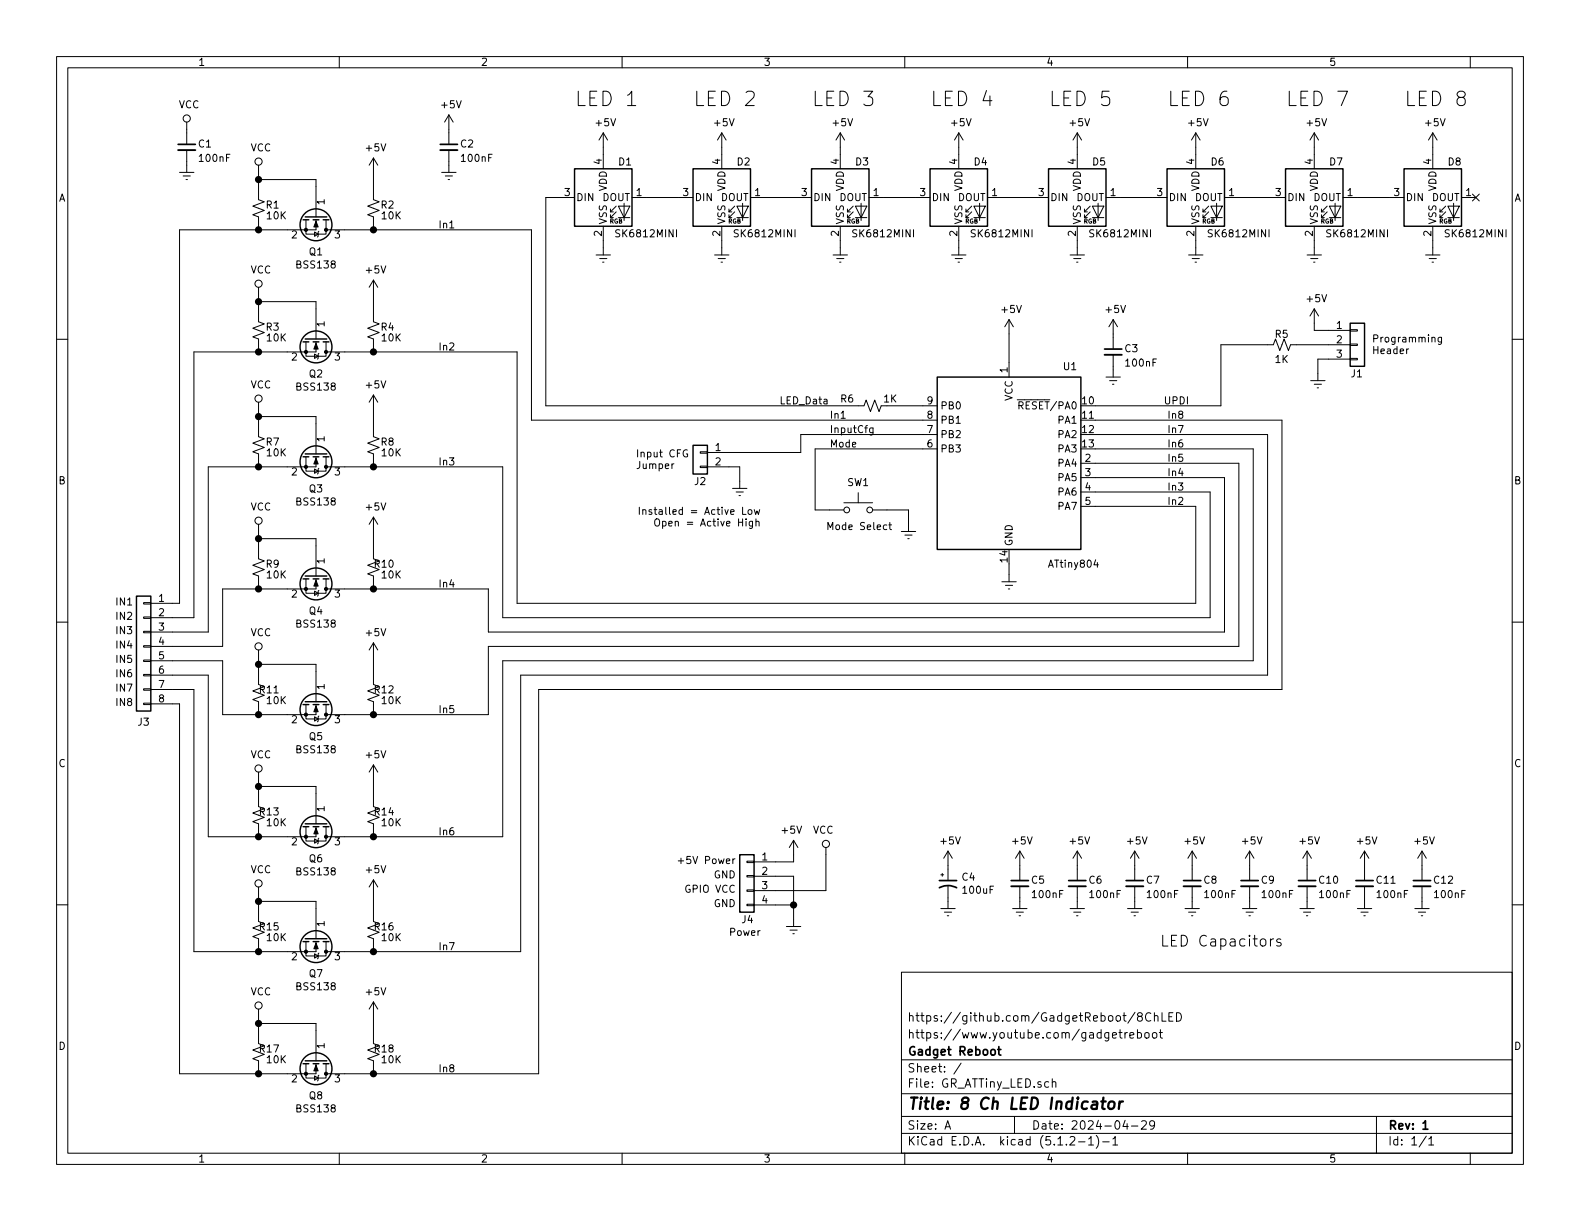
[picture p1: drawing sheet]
<svg xmlns="http://www.w3.org/2000/svg" width="279mm" height="216mm" viewBox="0 0 279 216" stroke-linecap="round" stroke-linejoin="round" font-family="sans-serif">
<g fill="none" stroke="#000" stroke-width=".18">
<path d="M10 10h259.4v195.9h-259.4zM12 12h255.4v191.9h-255.4zM60 10v2M110 10v2M111 18.7h1.4M160 10v2M210 10v2M260 10v2M31.7 30.5h2.6M32.4 31.1h1.3M32.9 31.8h.2M33 21.6v3.9"/>
<path d="M33 26.5v4M45.7 29.2v6.1l1 .4-2 .7 2 .8-2 .8 1 .4v2.2M45.7 31.8h10.2v6.6M54.1 38.9v2.5h3.6v-.8M55.9 38.9v1.7h-24.2v66.1h-5M57.7 38.9v1.7M66 27.9v7.4l1.1 .4-2.1 .7 2.1 .8-2.1 .8 1 .4v2.2M66 27.9l-.7 1.3M66 27.9l.8 1.3M78.1 30.5h2.5M78.7 31.1h1.3M79.2 31.8h.3"/>
<path d="M79.4 20.3v5.2M79.4 26.5v4M79.4 20.3l-.8 1.3M79.4 20.3l.7 1.3M101.6 34.9h-5.1v36.9h56.3l.4-1.1 .7 2.1 .8-2.1 .7 2.1 .4-1h9.9M106.7 23.5v6.3M106.7 23.5l-.8 1.3M106.7 23.5l.7 1.3M107.9 37.5h.6M109 37.5l-1.1 1v-.5M109 36.4l-1.1 1.1v-.5M109.3 36.4h2.1l-1 2.1z"/>
<path d="M109.3 38.5h2.1M110.4 35.9v3.1M111.8 34.9h10.8M127.6 23.5v6.3M127.6 23.5l-.7 1.3M127.6 23.5l.8 1.3M128.9 37.5h.5M129.9 37.5l-1 1v-.5M129.9 36.4l-1 1.1v-.5M130.3 36.4h2l-1 2.1zM130.3 38.5h2M131.3 35.9v3.1"/>
<path d="M132.7 34.9h10.8M148.6 23.5v6.3M148.6 23.5l-.8 1.3M148.6 23.5l.8 1.3M149.9 37.5h.5M150.9 37.5l-1 1v-.5M150.9 36.4l-1 1.1v-.5M151.3 36.4h2l-1 2.1zM151.3 38.5h2M152.3 35.9v3.1M153.7 34.9h10.8M169.5 23.5v6.3"/>
<path d="M169.5 23.5l-.7 1.3M169.5 23.5l.8 1.3M170.8 37.5h.5M171.8 37.5l-1 1v-.5M171.8 36.4l-1 1.1v-.5M172.2 36.4h2l-1 2.1zM172.2 38.5h2M173.2 35.9v3.1M174.6 34.9h10.8M190.5 23.5v6.3M190.5 23.5l-.8 1.3M190.5 23.5l.8 1.3"/>
<path d="M191.8 37.5h.5M192.8 37.5l-1 1v-.5M192.8 36.4l-1 1.1v-.5M193.2 36.4h2l-1 2.1zM193.2 38.5h2M194.2 35.9v3.1M195.6 34.9h10.8M211.5 23.5v6.3M211.5 23.5l-.8 1.3M211.5 23.5l.7 1.3M212.7 37.5h.5M213.7 37.5l-1 1v-.5"/>
<path d="M213.7 36.4l-1 1.1v-.5M214.1 36.4h2.1l-1.1 2.1zM214.1 38.5h2.1M215.1 35.9v3.1M216.5 34.9h10.8M232.4 23.5v6.3M232.4 23.5l-.8 1.3M232.4 23.5l.8 1.3M233.7 37.5h.5M234.7 37.5l-1 1v-.5M234.7 36.4l-1 1.1v-.5M235.1 36.4h2l-1 2.1z"/>
<path d="M235.1 38.5h2M236.1 35.9v3.1M237.5 34.9h10.8M253.4 23.5v6.3M253.4 23.5l-.8 1.3M253.4 23.5l.7 1.3M254.6 37.5h.5M255.7 37.5l-1.1 1v-.5M255.7 36.4l-1.1 1.1v-.5M256 36.4h2.1l-1.1 2.1zM256 38.5h2.1M257 35.9v3.1"/>
<path d="M258.4 34.9h2.6M260.4 34.3l1.2 1.2M261.6 34.3l-1.2 1.2M10 60h2M45.7 50.8v6.1l1 .4-2 .7 2 .8-2 .8 1 .3v2.3M45.7 53.3h10.2v6.6M55.6 41l.7 .4-.7 .4zM56.4 40.9l-.1 .1v.8l-.2 .1M57.7 40.6h36.3v33.7h71.7M66 49.5v7.4l1.1 .4-2.1 .7 2.1 .8-2.1 .8 1 .3v2.3M66 49.5l-.7 1.3M66 49.5l.8 1.3"/>
<path d="M79.5 40.3h.8M105.4 45.1h2.5M106 45.7h1.3M106.6 46.4h.2M106.7 40v5.1M126.4 45.1h2.5M127 45.7h1.3M127.5 46.4h.3M127.6 40v5.1M147.3 45.1h2.6M148 45.7h1.2M148.5 46.4h.2"/>
<path d="M148.6 40v5.1M168.3 45.1h2.5M168.9 45.7h1.3M169.4 46.4h.3M169.5 40v5.1M178.4 56.5v10.2M178.4 56.5l-.7 1.3M178.4 56.5l.8 1.3M189.2 45.1h2.6M189.9 45.7h1.2M190.4 46.4h.2M190.5 40v5.1"/>
<path d="M196.8 56.5v5.2M196.8 56.5l-.7 1.3M196.8 56.5l.8 1.3M210.2 45.1h2.5M210.8 45.7h1.3M211.3 46.4h.3M211.5 40v5.1M231.1 45.1h2.6M231.8 45.7h1.2M232.3 46.4h.2M232.4 54.6v3.8h6.4M232.4 54.6l-.8 1.3"/>
<path d="M232.4 40v5.1M232.4 54.6l.8 1.3M238.8 58.3h1.2v.2h-1.2zM252.1 45.1h2.5M252.7 45.7h1.3M253.2 59.8l.2-.2 .3 .1 .1 .8M253.2 46.4h.3M253.4 40v5.1M254.9 59.6v1.1l-.2 .2-.3-.1M254.9 59.7l-.3-.1-.3 .3 .1 .5h.5M267.4 60h2M45.7 71.1v6.1l1 .4-2 .8 2 .7-2 .8 1 .4v2.3"/>
<path d="M45.7 73.7h10.2v6.6M54.1 60.5v2.5h3.6v-.8M55.6 62.6l.7 .4-.7 .4zM55.9 60.5v1.7h-21.6v47h-7.6M56.4 62.5l-.1 .1v.8l-.2 .1M57.7 62.2h33.7v44.5h120.1v-17.2h-20.4M57.7 60.5v1.7M66 69.9v7.3l1.1 .4-2.1 .8 2.1 .7-2.1 .8 1 .4v2.3M66 69.9l-.7 1.2M66 69.9l.8 1.2M121.5 79.6a.59 .59 0 0 0-.7 .6 .59 .59 0 0 0 .7 .5l.1-.4h-.2M123.8 79.9h1.3v.2h-1.3z"/>
<path d="M148.7 74h.8M154.4 75.7v1l-.3 .2h-.3M154.4 75.7h-.4l-.2 .2 .1 .6h.5M165.7 79.4h-21.6v10.8h5.1M165.7 76.8h-24.1v3.2h-16.5M179.9 70.7h1.3M180.2 71.7l.7-.1v-.4l-.7-.2v1.3M193.7 79.4h27.9v37.4h-132.7v31.2h-31.2M193.7 76.8h30.5v42.6h-132.1v48.9h-34.4M193.7 74.3h33v47.6h-131.5v68h-37.5M195.6 66.7h2.5M196.2 67.3h1.3"/>
<path d="M196.7 67.9h.3M196.8 62.7v4M231.8 67.3h2.5M232.4 67.9h1.3M232.9 68.6h.3M238.8 63.4h1.2v.2h-1.2zM238.8 60.8h1.2v.3h-1.2zM238.8 61h-10.6l-.4 1-.7-2.1-.8 2.1-.7-2.1-.4 1.1h-9.3v10.8h-22.2M238.8 63.5h-5.8v3.8M249.1 61.7l-.4 .2M45.7 92.7v6.1l1 .4-2 .7 2 .8-2 .8 1 .4v2.2M45.7 95.3h10.2v6.6"/>
<path d="M54.1 80.8v2.5h3.6v-.7M55.6 82.9l.7 .4-.7 .4zM55.9 80.8v1.8h-19.1v29.2h-10.1M56.4 82.8l-.1 .1v.8l-.2 .1M57.7 82.6h31.2v26.6h125.1v-22.2h-22.9M57.7 80.8v1.8M66 91.4v7.4l1.1 .4-2.1 .7 2.1 .8-2.1 .8 1 .4v2.2M66 91.4l-.7 1.3M66 91.4l.8 1.3M113.1 89.7v1.3M113.7 90.2l.1-.1 .3 .1 .1 .8M113.7 90.1v.9"/>
<path d="M115.2 90.2l-.3-.1-.1 .2v.2l.4 .1v.3h-.4M115.8 91.9l.3-.2a.45 .45 0 0 1 .5 .5v.4l-.1 .4h-.5a.92 .92 0 0 1-.2-1.1zM117.2 92.2h.3l.3 .2-.1 .6h-.5M117.2 92.2v1.2M119.2 82l-.3 .1-.1 .1M123.8 82.4h1.3v.3h-1.3zM125.1 82.6h5.7v3.8M129.5 86.4h2.6M130.2 87h1.2M130.7 87.6h.2M133.4 90.1l.2 .9 .3-.7 .2 .7 .2-.9M133.7 92.3l.2-.1h.3v.8"/>
<path d="M149.2 88.9h5.1M151.8 87.1v1.8M154.3 90.2h6.4v3.8M156.8 92.9l-.3-.1-.3 .2 .1 .6h.5M157.2 92.8h.5M157.4 92.4v1.1l.3 .1M159.4 94h2.5M160 94.6h1.3M160.5 95.3h.3M178.4 99.7v3.2M191.1 81.9h28v32.4h-132.7v12.1h-28.7M191.1 84.5h25.4v27.3h-130.1v-7.7h-28.7"/>
<path d="M193.8 99l-.4 .9h.8M10 110h2M25.4 119.3h1.3v.2h-1.3zM25.4 116.7h1.3v.3h-1.3zM25.4 114.2h1.3v.2h-1.3zM25.4 111.6h1.3v.3h-1.3zM25.4 109.1h1.3v.2h-1.3zM25.4 106.6h1.3v.2h-1.3zM26.7 116.8h12.7v9.6h16.5v-1.8M26.7 119.4h10.1v28.6h19.1v-1.8M45.7 114.9v6.1l1 .4-2 .8 2 .7-2 .8 1 .4v2.3M45.7 117.5h10.2v6.6"/>
<path d="M54.1 102.4v2.5h3.6v-.8M55.6 104.5l.7 .4-.7 .4zM55.9 102.4v1.7h-16.5v10.2h-12.7M56.4 104.4l-.1 .1v.8l-.2 .1M57.7 102.4v1.7M66 113.7v7.3l1.1 .4-2.1 .8 2.1 .7-2.1 .8 1 .4v2.3M66 113.7l-.7 1.2M66 113.7l.8 1.2M177.2 102.9h2.5M177.8 103.5h1.3M178.3 104.1h.3M267.4 110h2"/>
<path d="M25.4 124.3h1.3v.3h-1.3zM25.4 121.8h1.3v.2h-1.3zM26.7 121.9h7.6v46.4h21.6v-1.8M26.7 124.5h5v65.4h24.2v-1.8M45.7 136.5v6.1l1 .4-2 .8 2 .7-2 .8 1 .4v2.3M45.7 139.1h10.2v6.6M54.1 124.6v2.5h3.6v-.7M55.6 126.7l.7 .4-.7 .4zM56.4 126.6l-.1 .1v.8l-.2 .1M57.7 124.6v1.8M66 135.3v7.3l1.1 .4-2.1 .8 2.1 .7-2.1 .8 1 .4v2.3M66 135.3l-.7 1.2"/>
<path d="M66 135.3l.8 1.2M10 160h2M45.7 156.8v6.1l1 .4-2 .8 2 .7-2 .8 1 .4v2.3M45.7 159.4h10.2v6.6M54.1 146.2v2.5h3.6v-.7M55.6 148.3l.7 .4-.7 .4zM56.4 148.2l-.1 .1v.8l-.2 .1M57.7 146.2v1.8M66 155.6v7.3l1.1 .4-2.1 .8 2.1 .7-2.1 .8 1 .4v2.3M66 155.6l-.7 1.2M66 155.6l.8 1.2M119.9 152.2h1"/>
<path d="M120.4 151.7v1M132.1 159.9h1.2v.2h-1.2zM132.1 157.4h1.2v.2h-1.2zM132.1 154.8h1.2v.3h-1.2zM132.1 152.3h1.2v.2h-1.2zM133.3 154.9h7v8.9M140.3 148.6v3.8h-7M140.3 148.6l.8 1.3M140.3 148.6l-.7 1.3M146 149.9v7.6h-12.7M166.4 154.7h.5M166.6 154.4v.5"/>
<path d="M167.6 150.5v5.2M167.6 156.7v4M167.6 150.5l-.7 1.3M167.6 150.5l.8 1.3M180.3 150.5v5.2M180.3 156.7v4M180.3 150.5l-.7 1.3M180.3 150.5l.8 1.3M190.5 150.5v5.2M190.5 156.7v4M190.5 150.5l-.8 1.3M190.5 150.5l.8 1.3"/>
<path d="M200.7 150.5v5.2M200.7 156.7v4M200.7 150.5l-.8 1.3M200.7 150.5l.7 1.3M210.8 150.5v5.2M210.8 156.7v4M210.8 150.5l-.7 1.3M210.8 150.5l.8 1.3M221 150.5v5.2M221 156.7v4M221 150.5l-.8 1.3M221 150.5l.7 1.3"/>
<path d="M231.1 150.5v5.2M231.1 156.7v4M231.1 150.5l-.7 1.3M231.1 150.5l.8 1.3M241.3 150.5v5.2M241.3 156.7v4M241.3 150.5l-.8 1.3M241.3 150.5l.8 1.3M251.5 150.5v5.2M251.5 156.7v4M251.5 150.5l-.8 1.3M251.5 150.5l.7 1.3"/>
<path d="M267.4 160h2M45.7 178.4v6.1l1 .4-2 .8 2 .7-2 .8 1 .4v2.3M54.1 166.5v2.5h3.6v-.7M55.6 168.7l.7 .3-.7 .4zM56.4 168.5l-.1 .2v.7l-.2 .1M57.7 166.5v1.8M66 177.2v7.3l1.1 .4-2.1 .8 2.1 .7-2.1 .8 1 .4v2.3M66 177.2l-.7 1.2M66 177.2l.8 1.2M133.3 160h7M139.1 163.8h2.5M139.7 164.5h1.3"/>
<path d="M140.2 165.1h.3M159.4 171.9h108v32h-108zM166.4 160.7h2.5M167 161.3h1.3M167.5 161.9h.3M179.1 160.7h2.5M179.7 161.3h1.3M180.2 161.9h.3M189.2 160.7h2.6M189.9 161.3h1.2M190.4 161.9h.2M199.4 160.7h2.5"/>
<path d="M200 161.3h1.3M200.5 161.9h.3M200.7 179l-1.3 1.9M201.4 179.7l-.3-.3 .1-.2 .2-.1h.5l.1 .2-.1 .3-.6 .2a.48 .48 0 0 0-.1 .6l.2 .2 .5-.2a.48 .48 0 0 0 0-.6l-.2-.1M203.5 179.2a.7 .7 0 0 0-.9 .2 .7 .7 0 0 0 .1 1 .55 .55 0 0 0 .8 0M204.1 179.7l.2-.1 .4 .1 .1 .9M204.1 179.1v1.5M205.5 179.1v1.5h.7M206.7 179.8h.5M207.4 179.1h-.7v1.5h.7M208.1 179.1a.76 .76 0 0 1 .8 .7 .76 .76 0 0 1-.8 .8zM209.5 160.7h2.6"/>
<path d="M210.2 161.3h1.3M210.7 161.9h.2M219.7 160.7h2.5M220.3 161.3h1.3M220.9 161.9h.2M224.7 166v1.3M225.2 166l-.3 .1-.2 .3M226.5 166.1l-.5-.1-.2 .3 .1 .2 .6 .3v.4l-.2 .1-.5-.1M229.9 160.7h2.5M230.5 161.3h1.3M231 161.9h.3M240 160.7h2.6"/>
<path d="M240.7 161.3h1.2M241.2 161.9h.2M250.2 160.7h2.5M250.8 161.3h1.3M251.3 161.9h.3M45.7 181h10.2v6.6M54.1 188.1v2.5h3.6v-.7M55.6 190.2l.7 .4-.7 .4zM56.4 190.1l-.1 .1v.8l-.2 .1M57.7 188.1v1.8M159.4 197.4h108M159.4 193.4h108"/>
<path d="M159.4 187.4h108M167.1 199.7l.5-1.5 .5 1.5M167.2 199.2h.8M170 188l-1.3 1.9M179.4 197.4v3M186.1 191.4l.2-.1h.4v1M186.1 190.8v1.5M196.7 183.1l.7-.2v-.2l-.5-.1-.2 .2 .1 .7h.6M197.9 182.6h.5M198.1 182.1v1.3l.3 .2M198.9 182.6v1M199 198.1l-.4 1.1h.9"/>
<path d="M199.3 198.7v1M199.4 182.6l-.3 .1-.2 .2M199.8 183.1l.7-.2-.1-.2-.4-.1-.2 .2v.7h.6M200.1 199.1h1.1M201.1 182.7l.5-.1 .3 .3-.1 .5-.2 .2-.5-.1M201.1 182.1v1.5M201.9 198.3l.2-.1h.3l.3 .1v.3v.2l-.9 .9h.9M202.5 182.7l.2-.1 .4 .1v.7l-.2 .2-.4-.2zM203.9 182.7l.2-.1 .4 .1v.7l-.2 .2-.4-.2zM204.2 198.8l-.3 .3h-.3l-.3-.3v-.3l.2-.3h.4l.2 .1a1.13 1.13 0 0 1-.2 1.3l-.4 .1M205 182.6h.6M205.2 182.1v1.3l.4 .2"/>
<path d="M243.4 197.4v6.5M60 203.9v2M110 203.9v2M159.4 200.4h108M160 203.9v2M189.2 201.1l.2-.1h.4l.2 .1 .1 .3-.1 .2-.8 .9h.9M190.7 201.9h1.2M192.5 201.4l.4-.4v1.5M192.5 202.5h.9M193.9 200.8a1.71 1.71 0 0 1 0 2.2M195 201.9h1.1M196.8 201.4l.4-.4v1.5"/>
<path d="M196.8 202.5h.8M210 203.9v2M252.2 200.9l-1.2 1.9M252.7 201.4l.4-.4v1.5M252.7 202.5h.8M260 203.9v2"/>
<circle cx="33" cy="21" r=".63"/>
<circle cx="45.7" cy="28.6" r=".63"/>
<circle cx="45.7" cy="50.2" r=".63"/>
<circle cx="45.7" cy="70.5" r=".63"/>
<circle cx="45.7" cy="92.1" r=".63"/>
<circle cx="149.7" cy="90.2" r=".51"/>
<circle cx="153.8" cy="90.2" r=".51"/>
<circle cx="45.7" cy="114.3" r=".63"/>
<circle cx="45.7" cy="135.9" r=".63"/>
<circle cx="45.7" cy="156.2" r=".63"/>
<circle cx="146" cy="149.2" r=".63"/>
<circle cx="45.7" cy="177.8" r=".63"/>
</g>
<g fill="none" stroke="#000" stroke-width=".3">
<path d="M31.5 25.5h3M77.9 25.5h3M195.3 61.7h3.1M166.1 157a3.2 3.2 0 0 1 3.1 0M166.1 155.7h3.1M178.8 155.7h3.1M189 155.7h3M199.1 155.7h3.1M209.3 155.7h3M219.5 155.7h3M229.6 155.7h3.1M239.8 155.7h3"/>
<path d="M249.9 155.7h3.1M176.4 185.6h.6M176.6 185.1v1.3l.4 .2M251.6 198.6l.5-.4v1.5M251.6 199.7h.9"/>
</g>
<path d="M194.7 194.8h.8M195.1 194.1l-.2 1.7 .1 .2 .4 .1M196.3 194.8a.54 .54 0 0 1 .8 .3l-.1 .6a.56 .56 0 0 1-.5 .4 .56 .56 0 0 1-.5-.4v-.6zM198 194.8l-.2 1.3M198.6 194.8a.55 .55 0 0 0-.7 .3" fill="none" stroke="#000" stroke-width=".41"/>
<g fill="none" stroke="#000" stroke-width=".25">
<path d="M53.6 38.9h1M54 38.4h3.8M55.4 38.9h1M57.1 38.9h1.1M101.6 29.8h10.2v10.2h-10.2zM122.6 29.8h10.1v10.2h-10.1zM143.5 29.8h10.2v10.2h-10.2zM164.5 29.8h10.1v10.2h-10.1zM185.4 29.8h10.2v10.2h-10.2zM206.4 29.8h10.1v10.2h-10.1zM227.3 29.8h10.2v10.2h-10.2zM248.3 29.8h10.1v10.2h-10.1z"/>
<path d="M54 59.9h3.8M238.8 57.2h2.5v7.6h-2.5zM53.6 60.5h1M55.4 60.5h1M57.1 60.5h1.1M122.6 78.7h2.5v5.1h-2.5zM165.7 66.7h25.4v30.5h-25.4zM53.6 80.8h1M54 80.3h3.8M55.4 80.8h1M57.1 80.8h1.1M24.1 105.4h2.6v20.3h-2.6z"/>
<path d="M53.6 102.4h1M54 101.9h3.8M55.4 102.4h1M57.1 102.4h1.1M53.6 124.6h1M54 124.1h3.8M55.4 124.6h1M57.1 124.6h1.1M53.6 146.2h1M54 145.7h3.8M55.4 146.2h1M57.1 146.2h1.1"/>
<path d="M130.8 151.1h2.5v10.2h-2.5zM53.6 166.5h1M54 166h3.8M55.4 166.5h1M57.1 166.5h1.1M53.6 188.1h1M54 187.6h3.8M55.4 188.1h1M57.1 188.1h1.1"/>
<circle cx="55.9" cy="39.8" r="2.82"/>
<circle cx="55.9" cy="61.3" r="2.82"/>
<circle cx="55.9" cy="81.7" r="2.82"/>
<circle cx="55.9" cy="103.3" r="2.82"/>
<circle cx="55.9" cy="125.5" r="2.82"/>
<circle cx="55.9" cy="147.1" r="2.82"/>
<circle cx="55.9" cy="167.4" r="2.82"/>
<circle cx="55.9" cy="189" r="2.82"/>
</g>
<path d="M31.5 26.5h3M77.9 26.5h3M195.3 62.7h3.1M178.8 156.7h3.1M189 156.7h3M199.1 156.7h3.1M209.3 156.7h3M219.5 156.7h3M229.6 156.7h3.1M239.8 156.7h3M249.9 156.7h3.1" fill="none" stroke="#000" stroke-width=".33"/>
<g fill="#000" stroke="#000" stroke-width=".18">
<path d="M55.9 39.1l.4 1h-.8zM55.9 60.7l.4 1h-.8zM55.9 81l.4 1h-.8zM55.9 102.6l.4 1h-.8zM55.9 124.8l.4 1.1h-.8zM55.9 146.4l.4 1h-.8zM55.9 166.8l.4 1h-.8zM55.9 188.3l.4 1.1h-.8z"/>
<circle cx="54.1" cy="40.6" r=".28"/>
<circle cx="57.7" cy="40.6" r=".28"/>
<circle cx="54.1" cy="62.2" r=".28"/>
<circle cx="57.7" cy="62.2" r=".28"/>
<circle cx="54.1" cy="82.6" r=".28"/>
<circle cx="57.7" cy="82.6" r=".28"/>
<circle cx="54.1" cy="104.1" r=".28"/>
<circle cx="57.7" cy="104.1" r=".28"/>
<circle cx="54.1" cy="126.4" r=".28"/>
<circle cx="57.7" cy="126.4" r=".28"/>
<circle cx="54.1" cy="148" r=".28"/>
<circle cx="57.7" cy="148" r=".28"/>
<circle cx="54.1" cy="168.3" r=".28"/>
<circle cx="57.7" cy="168.3" r=".28"/>
<circle cx="54.1" cy="189.9" r=".28"/>
<circle cx="57.7" cy="189.9" r=".28"/>
</g>
<g fill="#000" stroke="#000" stroke-width=".25">
<circle cx="45.7" cy="31.8" r=".51"/>
<circle cx="45.7" cy="40.6" r=".51"/>
<circle cx="45.7" cy="53.3" r=".51"/>
<circle cx="66" cy="40.6" r=".51"/>
<circle cx="45.7" cy="62.2" r=".51"/>
<circle cx="45.7" cy="73.7" r=".51"/>
<circle cx="66" cy="62.2" r=".51"/>
<circle cx="45.7" cy="95.3" r=".51"/>
<circle cx="45.7" cy="82.6" r=".51"/>
<circle cx="66" cy="82.6" r=".51"/>
<circle cx="45.7" cy="104.1" r=".51"/>
<circle cx="45.7" cy="117.5" r=".51"/>
<circle cx="66" cy="104.1" r=".51"/>
<circle cx="45.7" cy="126.4" r=".51"/>
<circle cx="45.7" cy="139.1" r=".51"/>
<circle cx="66" cy="126.4" r=".51"/>
<circle cx="45.7" cy="159.4" r=".51"/>
<circle cx="45.7" cy="148" r=".51"/>
<circle cx="66" cy="148" r=".51"/>
<circle cx="45.7" cy="168.3" r=".51"/>
<circle cx="66" cy="168.3" r=".51"/>
<circle cx="140.3" cy="160" r=".51"/>
<circle cx="45.7" cy="181" r=".51"/>
<circle cx="45.7" cy="189.9" r=".51"/>
<circle cx="66" cy="189.9" r=".51"/>
</g>
<g font-size="3.5">
<text x="101.6" y="18.8">LED 1</text>
<text x="122.6" y="18.8">LED 2</text>
<text x="143.5" y="18.8">LED 3</text>
<text x="164.5" y="18.8">LED 4</text>
<text x="185.4" y="18.8">LED 5</text>
<text x="206.4" y="18.8">LED 6</text>
<text x="227.3" y="18.8">LED 7</text>
<text x="248.3" y="18.8">LED 8</text>
</g>
<text font-size="2.8" x="160.4" y="196.2">Title: 8 Ch LED Indicator</text>
<text font-size="2.7" x="205.1" y="167.4">LED Capacitors</text>
<g font-size="2.1">
<text x="160.4" y="183.6">https://www.youtube.com/gadgetreboot</text>
<text x="160.4" y="180.6">https://github.com/GadgetReboot/8ChLED</text>
<text x="160.4" y="189.6">Sheet: /</text>
<text x="160.4" y="186.6">Gadget Reboot</text>
<text x="160.4" y="192.3">File: GR_ATTiny_LED.sch</text>
<text x="160.4" y="202.5">KiCad E.D.A. kicad (5.1.2-1)-1</text>
<text x="160.4" y="199.7">Size: A</text>
<text x="182.4" y="199.7">Date: 2024-04-29</text>
<text x="245.4" y="199.7">Rev: 1</text>
<text x="245.4" y="202.5">Id: 1/1</text>
</g>
<g font-size="1.8">
<text x="35" y="11.6">1</text>
<text x="85" y="11.6">2</text>
<text x="135" y="11.6">3</text>
<text x="185" y="11.6">4</text>
<text x="235" y="11.6">5</text>
<text x="31.6" y="19.2">VCC</text>
<text x="78.2" y="19.2">+5V</text>
<text x="105.5" y="22.3">+5V</text>
<text x="126.4" y="22.3">+5V</text>
<text x="147.4" y="22.3">+5V</text>
<text x="168.3" y="22.3">+5V</text>
<text x="189.3" y="22.3">+5V</text>
<text x="210.2" y="22.3">+5V</text>
<text x="231.2" y="22.3">+5V</text>
<text x="252.1" y="22.3">+5V</text>
<text x="35.1" y="26.1">C1</text>
<text x="35.4" y="28.6">100nF</text>
<text x="44.3" y="26.8">VCC</text>
<text x="64.8" y="26.8">+5V</text>
<text x="81.5" y="26.1">C2</text>
<text x="81.7" y="28.6">100nF</text>
<text x="106.4" y="29.1" transform="rotate(-90 106.4 29.1)">4</text>
<text x="109.4" y="29.3">D1</text>
<text x="127.4" y="29.1" transform="rotate(-90 127.4 29.1)">4</text>
<text x="130.4" y="29.3">D2</text>
<text x="148.3" y="29.1" transform="rotate(-90 148.3 29.1)">4</text>
<text x="151.3" y="29.3">D3</text>
<text x="169.3" y="29.1" transform="rotate(-90 169.3 29.1)">4</text>
<text x="172.3" y="29.3">D4</text>
<text x="190.2" y="29.1" transform="rotate(-90 190.2 29.1)">4</text>
<text x="193.2" y="29.3">D5</text>
<text x="211.2" y="29.1" transform="rotate(-90 211.2 29.1)">4</text>
<text x="214.2" y="29.3">D6</text>
<text x="232.2" y="29.1" transform="rotate(-90 232.2 29.1)">4</text>
<text x="235.2" y="29.3">D7</text>
<text x="253.1" y="29.1" transform="rotate(-90 253.1 29.1)">4</text>
<text x="256.1" y="29.3">D8</text>
<text x="10.4" y="35.6">A</text>
<text x="99.8" y="34.7">3</text>
<text x="101.9" y="35.6">DIN</text>
<text x="106.5" y="35.6">DOUT</text>
<text x="107.3" y="33.8" transform="rotate(-90 107.3 33.8)">VDD</text>
<text x="112.5" y="34.7">1</text>
<text x="120.8" y="34.7">3</text>
<text x="122.8" y="35.6">DIN</text>
<text x="127.5" y="35.6">DOUT</text>
<text x="128.3" y="33.8" transform="rotate(-90 128.3 33.8)">VDD</text>
<text x="133.5" y="34.7">1</text>
<text x="141.8" y="34.7">3</text>
<text x="143.8" y="35.6">DIN</text>
<text x="148.4" y="35.6">DOUT</text>
<text x="149.2" y="33.8" transform="rotate(-90 149.2 33.8)">VDD</text>
<text x="154.5" y="34.7">1</text>
<text x="162.7" y="34.7">3</text>
<text x="164.7" y="35.6">DIN</text>
<text x="169.4" y="35.6">DOUT</text>
<text x="170.2" y="33.8" transform="rotate(-90 170.2 33.8)">VDD</text>
<text x="175.4" y="34.7">1</text>
<text x="183.7" y="34.7">3</text>
<text x="185.7" y="35.6">DIN</text>
<text x="190.3" y="35.6">DOUT</text>
<text x="191.1" y="33.8" transform="rotate(-90 191.1 33.8)">VDD</text>
<text x="196.4" y="34.7">1</text>
<text x="204.6" y="34.7">3</text>
<text x="206.6" y="35.6">DIN</text>
<text x="211.3" y="35.6">DOUT</text>
<text x="212.1" y="33.8" transform="rotate(-90 212.1 33.8)">VDD</text>
<text x="217.3" y="34.7">1</text>
<text x="225.6" y="34.7">3</text>
<text x="227.6" y="35.6">DIN</text>
<text x="232.2" y="35.6">DOUT</text>
<text x="233" y="33.8" transform="rotate(-90 233 33.8)">VDD</text>
<text x="238.3" y="34.7">1</text>
<text x="246.5" y="34.7">3</text>
<text x="248.5" y="35.6">DIN</text>
<text x="253.2" y="35.6">DOUT</text>
<text x="254" y="33.8" transform="rotate(-90 254 33.8)">VDD</text>
<text x="259.2" y="34.7">1</text>
<text x="267.8" y="35.6">A</text>
<text x="47.1" y="36.9">R1</text>
<text x="47.2" y="38.8">10K</text>
<text x="57.4" y="36.2" transform="rotate(-90 57.4 36.2)">1</text>
<text x="67.4" y="36.9">R2</text>
<text x="67.6" y="38.8">10K</text>
<text x="77.5" y="40.4">In1</text>
<text x="106.4" y="41.8" transform="rotate(-90 106.4 41.8)">2</text>
<text x="107.3" y="39.8" transform="rotate(-90 107.3 39.8)">VSS</text>
<text x="109.2" y="42">SK6812MINI</text>
<text x="127.4" y="41.8" transform="rotate(-90 127.4 41.8)">2</text>
<text x="128.3" y="39.8" transform="rotate(-90 128.3 39.8)">VSS</text>
<text x="130.2" y="42">SK6812MINI</text>
<text x="148.3" y="41.8" transform="rotate(-90 148.3 41.8)">2</text>
<text x="149.2" y="39.8" transform="rotate(-90 149.2 39.8)">VSS</text>
<text x="151.2" y="42">SK6812MINI</text>
<text x="169.3" y="41.8" transform="rotate(-90 169.3 41.8)">2</text>
<text x="170.2" y="39.8" transform="rotate(-90 170.2 39.8)">VSS</text>
<text x="172.1" y="42">SK6812MINI</text>
<text x="190.2" y="41.8" transform="rotate(-90 190.2 41.8)">2</text>
<text x="191.1" y="39.8" transform="rotate(-90 191.1 39.8)">VSS</text>
<text x="193.1" y="42">SK6812MINI</text>
<text x="211.2" y="41.8" transform="rotate(-90 211.2 41.8)">2</text>
<text x="212.1" y="39.8" transform="rotate(-90 212.1 39.8)">VSS</text>
<text x="214" y="42">SK6812MINI</text>
<text x="232.2" y="41.8" transform="rotate(-90 232.2 41.8)">2</text>
<text x="233" y="39.8" transform="rotate(-90 233 39.8)">VSS</text>
<text x="235" y="42">SK6812MINI</text>
<text x="253.1" y="41.8" transform="rotate(-90 253.1 41.8)">2</text>
<text x="254" y="39.8" transform="rotate(-90 254 39.8)">VSS</text>
<text x="255.9" y="42">SK6812MINI</text>
<text x="51.6" y="42.2">2</text>
<text x="52.6" y="47.5">BSS138</text>
<text x="54.7" y="45.2">Q1</text>
<text x="59.2" y="42.2">3</text>
<text x="44.3" y="48.4">VCC</text>
<text x="64.8" y="48.4">+5V</text>
<text x="231.2" y="53.4">+5V</text>
<text x="47.1" y="58.5">R3</text>
<text x="57.4" y="57.8" transform="rotate(-90 57.4 57.8)">1</text>
<text x="67.4" y="58.5">R4</text>
<text x="177.2" y="55.3">+5V</text>
<text x="195.6" y="55.3">+5V</text>
<text x="225.5" y="59.7">R5</text>
<text x="236.4" y="58.2">1</text>
<text x="47.2" y="60.4">10K</text>
<text x="51.6" y="63.8">2</text>
<text x="59.2" y="63.8">3</text>
<text x="67.6" y="60.4">10K</text>
<text x="77.5" y="62">In2</text>
<text x="178.2" y="65.9" transform="rotate(-90 178.2 65.9)">1</text>
<text x="188.1" y="65.5">U1</text>
<text x="199" y="62.3">C3</text>
<text x="199.2" y="64.8">100nF</text>
<text x="225.5" y="64.2">1K</text>
<text x="236.4" y="60.7">2</text>
<text x="236.4" y="63.2">3</text>
<text x="242.6" y="60.6">Programming</text>
<text x="242.6" y="62.6">Header</text>
<text x="44.3" y="68.7">VCC</text>
<text x="52.6" y="69.1">BSS138</text>
<text x="54.7" y="66.8">Q2</text>
<text x="64.8" y="68.7">+5V</text>
<text x="137.8" y="71.5">LED_Data</text>
<text x="148.7" y="71.2">R6</text>
<text x="156.3" y="71.2">1K</text>
<text x="164" y="71.5">9</text>
<text x="179.1" y="70.9" transform="rotate(-90 179.1 70.9)">VCC</text>
<text x="191.4" y="71.5">10</text>
<text x="205.7" y="71.5">UPDI</text>
<text x="239" y="66.7">J1</text>
<text x="146.7" y="74">In1</text>
<text x="146.7" y="76.6">InputCfg</text>
<text x="164" y="76.6">7</text>
<text x="164" y="74">8</text>
<text x="166.2" y="77.5">PB2</text>
<text x="166.2" y="74.9">PB1</text>
<text x="166.2" y="72.4">PB0</text>
<text x="180.8" y="72.4">RESET/PA0</text>
<text x="187.2" y="74.9">PA1</text>
<text x="187.2" y="77.5">PA2</text>
<text x="191.4" y="74">11</text>
<text x="191.4" y="76.6">12</text>
<text x="206.4" y="74">In8</text>
<text x="206.4" y="76.6">In7</text>
<text x="47.1" y="78.8">R7</text>
<text x="47.2" y="80.7">10K</text>
<text x="57.4" y="78.1" transform="rotate(-90 57.4 78.1)">1</text>
<text x="67.4" y="78.8">R8</text>
<text x="67.6" y="80.7">10K</text>
<text x="77.5" y="82.3">In3</text>
<text x="112.4" y="80.9">Input CFG</text>
<text x="112.4" y="82.9">Jumper</text>
<text x="126.5" y="79.8">1</text>
<text x="126.5" y="82.3">2</text>
<text x="146.7" y="79.1">Mode</text>
<text x="164" y="79.1">6</text>
<text x="166.2" y="80">PB3</text>
<text x="187.2" y="80">PA3</text>
<text x="187.2" y="82.5">PA4</text>
<text x="191.4" y="79.1">13</text>
<text x="191.9" y="81.7">2</text>
<text x="206.4" y="79.1">In6</text>
<text x="206.4" y="81.7">In5</text>
<text x="10.4" y="85.6">B</text>
<text x="51.6" y="84.1">2</text>
<text x="52.6" y="89.4">BSS138</text>
<text x="54.7" y="87.1">Q3</text>
<text x="59.2" y="84.1">3</text>
<text x="122.9" y="85.8">J2</text>
<text x="149.9" y="86">SW1</text>
<text x="187.2" y="85.1">PA5</text>
<text x="187.2" y="87.6">PA6</text>
<text x="191.9" y="84.2">3</text>
<text x="191.9" y="86.7">4</text>
<text x="191.9" y="89.3">5</text>
<text x="206.4" y="84.2">In4</text>
<text x="206.4" y="86.7">In3</text>
<text x="206.4" y="89.3">In2</text>
<text x="267.8" y="85.6">B</text>
<text x="44.3" y="90.3">VCC</text>
<text x="64.8" y="90.3">+5V</text>
<text x="116.1" y="91">Installed = Active Low</text>
<text x="118.4" y="93.1">Open = Active High</text>
<text x="146" y="93.7">Mode Select</text>
<text x="187.2" y="90.2">PA7</text>
<text x="47.1" y="100.4">R9</text>
<text x="57.4" y="99.7" transform="rotate(-90 57.4 99.7)">1</text>
<text x="66.3" y="100.4">R10</text>
<text x="178.2" y="99.4" transform="rotate(-90 178.2 99.4)">14</text>
<text x="179.1" y="96.6" transform="rotate(-90 179.1 96.6)">GND</text>
<text x="185.6" y="100.4">ATtiny804</text>
<text x="20.3" y="107.1">IN1</text>
<text x="28.1" y="106.4">1</text>
<text x="47.2" y="102.3">10K</text>
<text x="51.6" y="105.7">2</text>
<text x="59.2" y="105.7">3</text>
<text x="67.6" y="102.3">10K</text>
<text x="77.5" y="103.9">In4</text>
<text x="20.3" y="109.6">IN2</text>
<text x="20.3" y="112.1">IN3</text>
<text x="28.1" y="109">2</text>
<text x="28.1" y="111.5">3</text>
<text x="44.3" y="112.5">VCC</text>
<text x="52.6" y="111">BSS138</text>
<text x="54.7" y="108.7">Q4</text>
<text x="64.8" y="112.5">+5V</text>
<text x="20.3" y="114.7">IN4</text>
<text x="20.3" y="117.2">IN5</text>
<text x="20.3" y="119.8">IN6</text>
<text x="28.1" y="114">4</text>
<text x="28.1" y="116.6">5</text>
<text x="28.1" y="119.1">6</text>
<text x="20.3" y="122.3">IN7</text>
<text x="20.3" y="124.8">IN8</text>
<text x="28.1" y="121.7">7</text>
<text x="28.1" y="124.2">8</text>
<text x="46" y="122.6">R11</text>
<text x="47.2" y="124.5">10K</text>
<text x="57.4" y="121.9" transform="rotate(-90 57.4 121.9)">1</text>
<text x="66.3" y="122.6">R12</text>
<text x="67.6" y="124.5">10K</text>
<text x="24.4" y="128.3">J3</text>
<text x="51.6" y="127.9">2</text>
<text x="54.7" y="130.9">Q5</text>
<text x="59.2" y="127.9">3</text>
<text x="77.5" y="126.1">In5</text>
<text x="10.4" y="135.6">C</text>
<text x="44.3" y="134.1">VCC</text>
<text x="52.6" y="133.2">BSS138</text>
<text x="64.8" y="134.1">+5V</text>
<text x="267.8" y="135.6">C</text>
<text x="57.4" y="143.5" transform="rotate(-90 57.4 143.5)">1</text>
<text x="46" y="144.2">R13</text>
<text x="47.2" y="146.1">10K</text>
<text x="51.6" y="149.5">2</text>
<text x="59.2" y="149.5">3</text>
<text x="66.3" y="144.2">R14</text>
<text x="67.6" y="146.1">10K</text>
<text x="77.5" y="147.7">In6</text>
<text x="138.4" y="147.4">+5V</text>
<text x="143.7" y="147.4">VCC</text>
<text x="166.4" y="149.3">+5V</text>
<text x="179.1" y="149.3">+5V</text>
<text x="189.3" y="149.3">+5V</text>
<text x="199.4" y="149.3">+5V</text>
<text x="209.6" y="149.3">+5V</text>
<text x="219.8" y="149.3">+5V</text>
<text x="229.9" y="149.3">+5V</text>
<text x="240.1" y="149.3">+5V</text>
<text x="250.2" y="149.3">+5V</text>
<text x="44.3" y="154.4">VCC</text>
<text x="52.6" y="154.8">BSS138</text>
<text x="54.7" y="152.5">Q6</text>
<text x="64.8" y="154.4">+5V</text>
<text x="121.2" y="152.8">+5V Power</text>
<text x="126.2" y="155.3">GND</text>
<text x="134.8" y="152.1">1</text>
<text x="134.8" y="154.7">2</text>
<text x="170.2" y="155.7">C4</text>
<text x="121.5" y="157.9">GPIO VCC</text>
<text x="126.2" y="160.4">GND</text>
<text x="134.8" y="157.2">3</text>
<text x="134.8" y="159.8">4</text>
<text x="170.4" y="158">100uF</text>
<text x="182.4" y="156.3">C5</text>
<text x="182.7" y="158.8">100nF</text>
<text x="192.6" y="156.3">C6</text>
<text x="192.9" y="158.8">100nF</text>
<text x="202.8" y="156.3">C7</text>
<text x="203" y="158.8">100nF</text>
<text x="212.9" y="156.3">C8</text>
<text x="213.2" y="158.8">100nF</text>
<text x="223.1" y="156.3">C9</text>
<text x="223.3" y="158.8">100nF</text>
<text x="233.3" y="156.3">C10</text>
<text x="233.5" y="158.8">100nF</text>
<text x="243.5" y="156.3">C11</text>
<text x="243.7" y="158.8">100nF</text>
<text x="253.6" y="156.3">C12</text>
<text x="253.8" y="158.8">100nF</text>
<text x="46" y="164.5">R15</text>
<text x="47.2" y="166.4">10K</text>
<text x="57.4" y="163.8" transform="rotate(-90 57.4 163.8)">1</text>
<text x="66.3" y="164.5">R16</text>
<text x="67.6" y="166.4">10K</text>
<text x="129.3" y="165.5">Power</text>
<text x="131.2" y="163.2">J4</text>
<text x="51.6" y="169.8">2</text>
<text x="54.7" y="172.8">Q7</text>
<text x="59.2" y="169.8">3</text>
<text x="77.5" y="168">In7</text>
<text x="44.3" y="176">VCC</text>
<text x="52.6" y="175.1">BSS138</text>
<text x="64.8" y="176">+5V</text>
<text x="10.4" y="185.6">D</text>
<text x="57.4" y="185.4" transform="rotate(-90 57.4 185.4)">1</text>
<text x="267.8" y="185.6">D</text>
<text x="46" y="186.1">R17</text>
<text x="47.2" y="188">10K</text>
<text x="51.6" y="191.4">2</text>
<text x="59.2" y="191.4">3</text>
<text x="66.3" y="186.1">R18</text>
<text x="67.6" y="188">10K</text>
<text x="77.5" y="189.6">In8</text>
<text x="52.6" y="196.7">BSS138</text>
<text x="54.7" y="194.4">Q8</text>
<text x="35" y="205.5">1</text>
<text x="85" y="205.5">2</text>
<text x="135" y="205.5">3</text>
<text x="185" y="205.5">4</text>
<text x="235" y="205.5">5</text>
</g>
<g font-size="1.1">
<text x="107.8" y="39.5">RGB</text>
<text x="128.8" y="39.5">RGB</text>
<text x="149.7" y="39.5">RGB</text>
<text x="170.7" y="39.5">RGB</text>
<text x="191.6" y="39.5">RGB</text>
<text x="212.6" y="39.5">RGB</text>
<text x="233.5" y="39.5">RGB</text>
<text x="254.5" y="39.5">RGB</text>
</g>
</svg>
